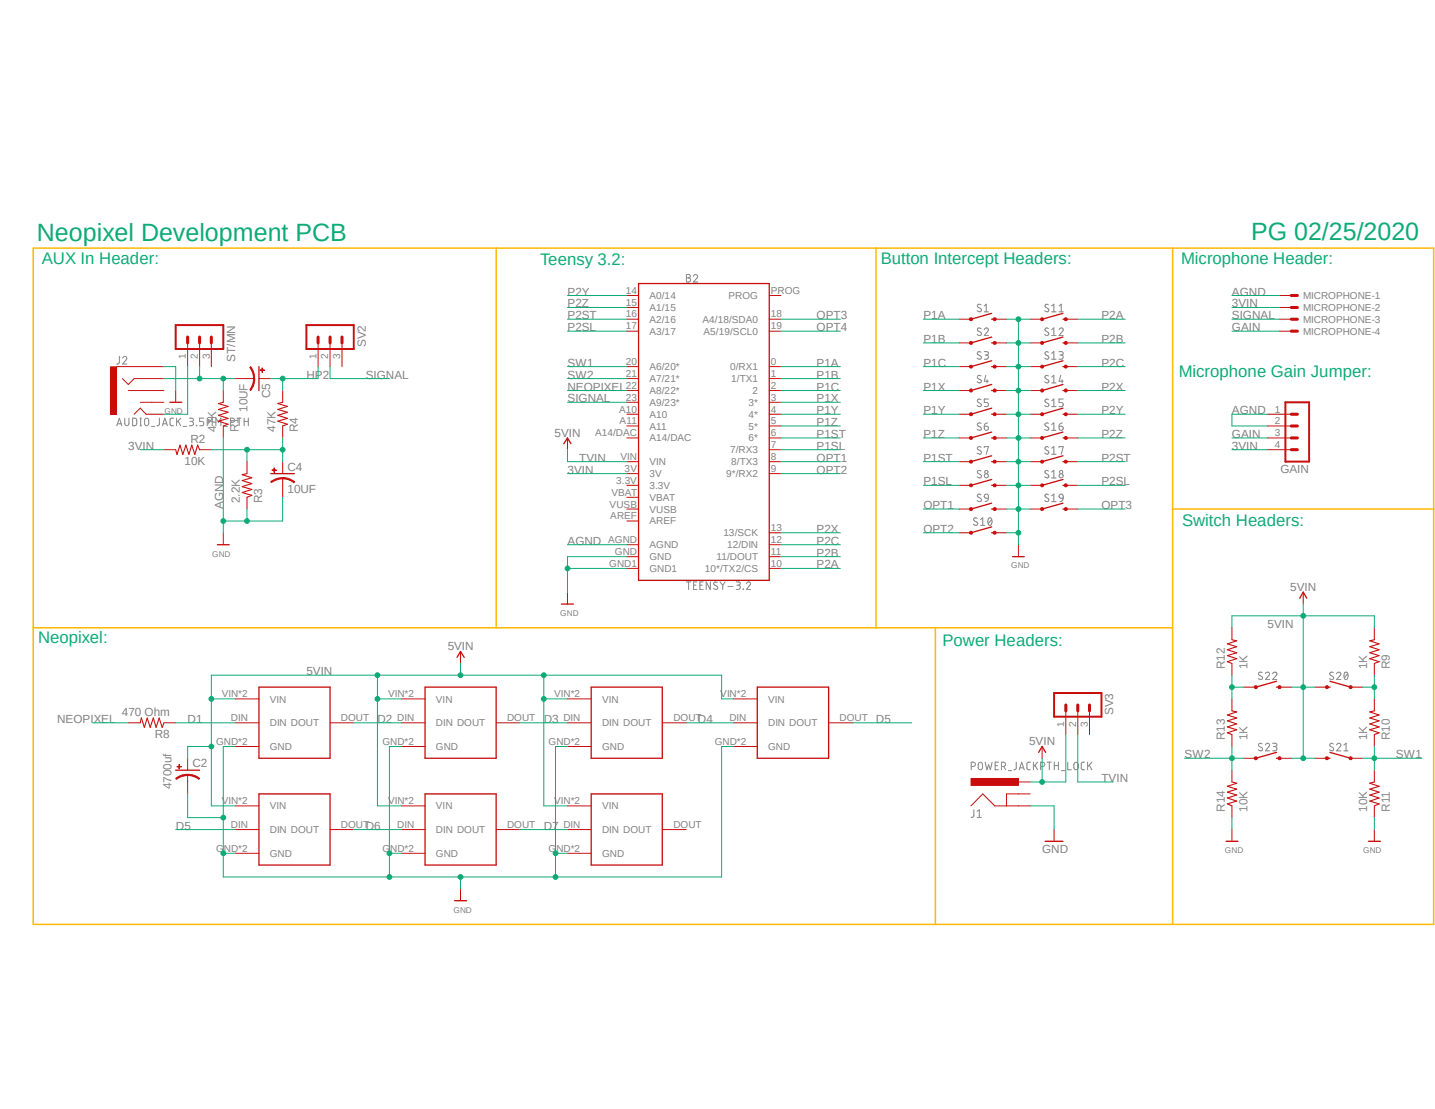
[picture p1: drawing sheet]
<svg xmlns="http://www.w3.org/2000/svg" width="279mm" height="216mm" viewBox="0 0 279 216" stroke-linecap="round" stroke-linejoin="round" font-family="sans-serif">
<path d="M6 41.7l273.3 138.5M279.3 41.7l-273.3 138.5" fill="none" stroke="#fff" stroke-width=".19"/>
<g fill="none" stroke="#808080" stroke-width=".19">
<path d="M133.6 53.4h.5a.34 .34 0 0 1 .3 .4 .34 .34 0 0 1-.3 .3 .4 .4 0 0 1 .4 .4 .4 .4 0 0 1-.4 .4h-.5zM133.6 54.1h.5M135 53.8a.41 .41 0 0 1 .6-.3 .41 .41 0 0 1 .1 .6l-.7 .8h.8M191 59.4a.42 .42 0 0 0-.4-.2 .42 .42 0 0 0-.3 .4l.6 .5a.34 .34 0 0 1 .2 .4 .34 .34 0 0 1-.3 .2l-.6-.2M191.6 59.6l.4-.4v1.5M204.1 59.4a.35 .35 0 0 0-.5-.1 .35 .35 0 0 0 0 .5l.4 .3a.34 .34 0 0 1 .2 .3 .34 .34 0 0 1-.3 .3l-.5-.2M204.8 59.6l.4-.4v1.5M206.2 59.6l.4-.4v1.5M23.2 69.4v1.1a.38 .38 0 0 1-.5 .4M23.9 69.7a.41 .41 0 0 1 .5-.3 .41 .41 0 0 1 .2 .6l-.7 .9h.8M191 64a.42 .42 0 0 0-.4-.2 .42 .42 0 0 0-.3 .4v.1l.6 .4a.34 .34 0 0 1 .2 .4 .34 .34 0 0 1-.3 .2l-.6-.2M191 68.6a.42 .42 0 0 0-.4-.1 .42 .42 0 0 0-.3 .3l.2 .3 .4 .2a.34 .34 0 0 1 .2 .4 .34 .34 0 0 1-.3 .2l-.6-.2"/>
<path d="M191 73.2a.42 .42 0 0 0-.4-.1 .42 .42 0 0 0-.3 .3l.2 .3 .4 .3a.31 .31 0 0 1 .2 .3 .31 .31 0 0 1-.3 .2l-.6-.2M191 77.8a.42 .42 0 0 0-.4-.1 .42 .42 0 0 0-.3 .3l.2 .3 .4 .3a.31 .31 0 0 1 .2 .3 .31 .31 0 0 1-.3 .3l-.6-.2M191.6 64.2a.39 .39 0 0 1 .5-.4 .39 .39 0 0 1 .3 .5l-.8 1h.8M191.6 68.5h.5a.34 .34 0 0 1 .3 .3 .34 .34 0 0 1-.3 .3h-.3M191.6 60.7h.8M191.9 73.1l-.3 1.1h.8M192 69.1a.4 .4 0 0 1 .4 .4 .4 .4 0 0 1-.4 .4h-.4M192.2 73.9v.6M192.4 77.7h-.8v.7h.5a.41 .41 0 0 1 .4 .4 .41 .41 0 0 1-.4 .4h-.5M204.1 64a.35 .35 0 0 0-.5-.1 .35 .35 0 0 0 0 .5l.4 .3a.34 .34 0 0 1 .2 .3 .34 .34 0 0 1-.3 .3l-.5-.2M204.1 68.6a.36 .36 0 0 0-.5-.1 .36 .36 0 0 0 0 .6l.4 .2a.34 .34 0 0 1 .2 .4 .34 .34 0 0 1-.3 .2l-.5-.2M204.1 73.2a.36 .36 0 0 0-.5-.1 .36 .36 0 0 0 0 .6l.4 .3a.31 .31 0 0 1 .2 .3 .31 .31 0 0 1-.3 .2l-.5-.2"/>
<path d="M204.1 77.8a.36 .36 0 0 0-.5 0 .36 .36 0 0 0 0 .5l.4 .3a.31 .31 0 0 1 .2 .3 .31 .31 0 0 1-.3 .3l-.5-.2M204.8 60.7h.8M204.8 65.3h.8M204.8 69.9h.8M204.8 79.2h.8M204.8 64.2l.4-.4v1.5M204.8 68.8l.4-.3v1.4M204.8 73.4l.4-.3v1.4M204.8 78l.4-.3v1.5M204.8 74.5h.8M206.2 64.2a.41 .41 0 0 1 .5-.4 .41 .41 0 0 1 .3 .5l-.8 1h.8M206.2 68.5h.5a.34 .34 0 0 1 .3 .3 .34 .34 0 0 1-.3 .3h-.3"/>
<path d="M206.2 60.7h.8M206.5 73.1l-.3 1.1h.8M206.6 69.1a.4 .4 0 0 1 .4 .4 .4 .4 0 0 1-.4 .4h-.4M206.8 73.9v.6M207 77.7h-.8v.7h.6l.2 .3-.2 .4-.6 .1M22.7 82.9l.5-1.5 .5 1.5M22.9 82.5h.7M24.3 81.4v1.1a.4 .4 0 0 0 .4 .4 .4 .4 0 0 0 .4-.4v-1.1M25.8 81.4h.6l.2 .2v1.1l-.4 .2h-.4zM27.3 81.4h.3M27.3 82.9h.3M27.4 81.4v1.5"/>
<path d="M28.3 81.4a.42 .42 0 0 1 .7 .4v.7a.4 .4 0 0 1-.4 .4 .4 .4 0 0 1-.4-.4v-.7zM29.5 83h.6M31 81.4v1.3l-.4 .2M31.6 82.9l.5-1.5 .5 1.5M31.7 82.5h.8M33.8 81.4h-.5l-.2 .3v1l.7 .2M34.4 81.4v1.5M34.7 82l.5 .9M35.2 81.4l-.8 .9M35.6 83h.7M36.9 81.4h.4a.32 .32 0 0 1 .4 .3 .32 .32 0 0 1-.4 .3h-.3M37.3 82a.42 .42 0 0 1 .4 .5 .42 .42 0 0 1-.4 .4h-.4"/>
<path d="M38.2 82.8l.1 .1zM39.7 81.4h-.8v.6h.4a.43 .43 0 0 1 .4 .5 .43 .43 0 0 1-.4 .4h-.4M40.3 82.9v-1.5l.5 .8 .5-.8v1.5M42 82.9v-1.5l.5 .8 .5-.8v1.5M43.6 83h.7M44.9 82.2h.4a.4 .4 0 0 0 .4-.4 .4 .4 0 0 0-.4-.4h-.4v1.5M46.1 81.4h.8M46.6 81.4v1.5M47.5 82h.8M47.5 81.4v1.5M48.3 81.4v1.5M191 82.4h-.5a.31 .31 0 0 0-.2 .3 .31 .31 0 0 0 .2 .2l.4 .3a.31 .31 0 0 1 .2 .4 .31 .31 0 0 1-.3 .2l-.6-.2"/>
<path d="M191 87.1a.38 .38 0 0 0-.5-.1 .38 .38 0 0 0-.2 .4l.6 .4a.34 .34 0 0 1 .2 .4 .34 .34 0 0 1-.3 .2l-.6-.2M191 91.7a.42 .42 0 0 0-.4-.1 .42 .42 0 0 0-.3 .3l.6 .5a.34 .34 0 0 1 .2 .4 .34 .34 0 0 1-.3 .2l-.6-.2M191 96.3a.42 .42 0 0 0-.4-.1 .42 .42 0 0 0-.3 .3v.2l.6 .3a.34 .34 0 0 1 .2 .4 .34 .34 0 0 1-.3 .3l-.6-.2M191.6 83h.5a.41 .41 0 0 1 .4 .4 .41 .41 0 0 1-.5 .4 .41 .41 0 0 1-.4-.4zM191.6 87.1v-.1h.8l-.4 1.4M191.7 96.4a.41 .41 0 0 1 .5-.2 .41 .41 0 0 1 .2 .4v.4h-.5l-.2-.2zM192.3 82.3a.59 .59 0 0 0-.7 .7M192.4 97a.65 .65 0 0 1-.6 .7M204.1 82.4h-.5a.31 .31 0 0 0-.1 .3 .31 .31 0 0 0 .1 .2l.4 .3a.31 .31 0 0 1 .2 .3 .31 .31 0 0 1-.3 .3l-.5-.2M204.1 87.1a.36 .36 0 0 0-.4-.1 .36 .36 0 0 0-.2 .4l.5 .4a.34 .34 0 0 1 .2 .4 .34 .34 0 0 1-.3 .2l-.5-.2M204.1 91.7a.35 .35 0 0 0-.5-.1 .35 .35 0 0 0 0 .6l.4 .2a.34 .34 0 0 1 .2 .4 .34 .34 0 0 1-.3 .2l-.5-.2M204.1 96.3a.35 .35 0 0 0-.5-.1 .35 .35 0 0 0 0 .6l.4 .2a.34 .34 0 0 1 .2 .4 .34 .34 0 0 1-.3 .3l-.5-.2"/>
<path d="M204.8 82.6l.4-.3v1.5M204.8 87.2l.4-.2v1.4M204.8 91.9l.4-.3v1.4M204.8 96.5l.4-.3v1.5M204.8 83.8h.8M204.8 88.4h.8M204.8 93h.8M204.8 97.7h.8M206.2 83h.5a.42 .42 0 0 1 .3 .4 .42 .42 0 0 1-.4 .4 .42 .42 0 0 1-.4-.4zM206.2 87.1v-.1h.8l-.4 1.4M206.4 96.2a.39 .39 0 0 1 .4 0 .39 .39 0 0 1 .2 .4v.4l-.6-.1-.2-.3zM206.8 82.3a.65 .65 0 0 0-.6 .7"/>
<path d="M207 97a.65 .65 0 0 1-.6 .7M133.6 113.3h.9M134.1 113.3v1.5M135 113.9h.5M135.7 113.3h-.7v1.5h.7M136.3 113.9h.4M136.9 113.3h-.6v1.5h.6M138.3 113.3v1.5l-.8-1.5v1.5M139.7 113.4a.42 .42 0 0 0-.5-.1 .42 .42 0 0 0-.3 .3l.7 .5a.34 .34 0 0 1 .1 .4 .34 .34 0 0 1-.3 .3l-.5-.2M140.2 113.3l.5 .7M140.7 114v.8M141.2 113.3l-.5 .7"/>
<path d="M141.7 114.2h1M143.3 113.3h.5a.32 .32 0 0 1 .3 .3 .32 .32 0 0 1-.3 .3h-.3M143.7 113.9a.42 .42 0 0 1 .4 .4 .42 .42 0 0 1-.4 .5h-.4M144.7 114.7l.1 .1zM145.3 113.6a.39 .39 0 0 1 .5-.3 .39 .39 0 0 1 .3 .5l-.8 1h.8M190.3 100.9a.42 .42 0 0 0-.4-.1 .42 .42 0 0 0-.3 .3l.1 .3 .5 .2a.34 .34 0 0 1 .2 .4 .34 .34 0 0 1-.4 .3l-.5-.2M190.9 101.1l.4-.3v1.5M190.9 102.3h.8M192.6 100.8h.1a.86 .86 0 0 1 0 1.5 .93 .93 0 0 1-.1-1.5zM193.1 101.1l-.7 .8M245.7 130.9h-.5a.31 .31 0 0 0-.2 .3 .31 .31 0 0 0 .2 .2l.5 .3a.31 .31 0 0 1 .1 .4 .31 .31 0 0 1-.3 .2l-.5-.2M246.4 131.1l.1-.1a.42 .42 0 0 1 .5-.1 .42 .42 0 0 1 .2 .5l-.8 .9h.8"/>
<path d="M247.8 131.1a.41 .41 0 0 1 .6-.3 .41 .41 0 0 1 .1 .7l-.7 .8h.8M259.6 130.9h-.5a.31 .31 0 0 0-.2 .3 .31 .31 0 0 0 .2 .2l.4 .3a.31 .31 0 0 1 .2 .3 .31 .31 0 0 1-.3 .3l-.5-.2M260.2 131.1a.41 .41 0 0 1 .6-.2 .41 .41 0 0 1 .1 .6l-.7 .8h.9M261.9 130.9h.2a.87 .87 0 0 1 0 1.4 .93 .93 0 0 1-.2-1.4zM262.4 131.1l-.7 .9M189.1 149.2h.4a.42 .42 0 0 0 .4-.4 .42 .42 0 0 0-.4-.4h-.4v1.5M189.6 157.6v1.4l-.5 .1M190.2 159.1h.9M190.2 157.9l.5-.3v1.5M190.5 148.6l.2-.1a.42 .42 0 0 1 .6 .3v.7a.43 .43 0 0 1-.4 .4 .43 .43 0 0 1-.4-.4zM191.8 148.4l.4 1.5 .3-1 .3 1 .4-1.5M193.8 149.1h.4"/>
<path d="M194.4 148.4h-.6v1.5h.6M195 149.2h.4a.42 .42 0 0 0 .4-.4 .42 .42 0 0 0-.4-.4h-.4v1.5M195.5 149.2l.3 .7M196.3 150h.7M197.9 148.4l-.1 1.3-.4 .2M198.5 149.9l.4-1.5 .5 1.5M198.6 149.5h.7M200.6 148.4h-.5l-.2 .3 .1 1 .6 .2M201.2 148.4v1.5M201.5 149l.5 .9M202 148.4l-.8 .9M202.6 149.2h.4a.42 .42 0 0 0 .5-.4 .42 .42 0 0 0-.5-.4h-.4v1.5"/>
<path d="M203.9 148.4h.8M204.3 148.4v1.5M205.3 149.1h.8M205.3 148.4v1.5M206.1 148.4v1.5M206.7 150h.6M207.9 148.4v1.5h.7M209.2 148.6l.1-.1a.42 .42 0 0 1 .6 .3v.7a.43 .43 0 0 1-.4 .4 .43 .43 0 0 1-.4-.4zM211.2 148.4h-.5l-.2 .3 .1 1 .6 .2M211.8 148.4v1.5M212.1 149l.5 .9M212.6 148.4l-.8 .9"/>
<path d="M245.7 144.8a.42 .42 0 0 0-.4-.1 .42 .42 0 0 0-.3 .3l.2 .3 .5 .2a.34 .34 0 0 1 .1 .4 .34 .34 0 0 1-.3 .3l-.5-.2M246.4 145a.41 .41 0 0 1 .5-.3 .41 .41 0 0 1 .3 .5l-.8 1h.8M247.8 144.7h.5a.32 .32 0 0 1 .3 .3 .32 .32 0 0 1-.3 .3h-.4M248.2 145.3a.42 .42 0 0 1 .4 .5 .42 .42 0 0 1-.4 .4h-.4M259.6 144.8a.36 .36 0 0 0-.6 0 .36 .36 0 0 0 .1 .5l.4 .2a.34 .34 0 0 1 .2 .4 .34 .34 0 0 1-.3 .3l-.5-.2M260.2 145a.41 .41 0 0 1 .6-.3 .41 .41 0 0 1 .1 .6l-.7 .9h.9M261.7 146.2h.8M261.7 145l.4-.3v1.5"/>
<circle cx="192" cy="91.9" r=".33"/>
<circle cx="192.1" cy="92.6" r=".39"/>
<circle cx="206.6" cy="91.9" r=".31"/>
<circle cx="206.6" cy="92.6" r=".39"/>
</g>
<path d="M193.1 62.1h.6M193.1 61l-4 1.1" fill="none" stroke="#c90d0c" stroke-width=".25"/>
<circle cx="189" cy="62.2" r=".31" fill="#c90d0c"/>
<circle cx="189" cy="62.2" r=".31" fill="none" stroke="#c90d0c" stroke-width=".19"/>
<circle cx="193.7" cy="62.1" r=".3" fill="#c90d0c"/>
<g fill="none" stroke="#c90d0c" stroke-width=".19">
<path d="M186.7 62.1h2.4M193.7 62.1h2.3"/>
<circle cx="193.7" cy="62.1" r=".3"/>
</g>
<path d="M193.1 66.8h.6M193.1 65.6l-4 1.2" fill="none" stroke="#c90d0c" stroke-width=".25"/>
<circle cx="189" cy="66.8" r=".31" fill="#c90d0c"/>
<circle cx="189" cy="66.8" r=".31" fill="none" stroke="#c90d0c" stroke-width=".19"/>
<circle cx="193.7" cy="66.8" r=".3" fill="#c90d0c"/>
<g fill="none" stroke="#c90d0c" stroke-width=".19">
<path d="M186.7 66.8h2.4M193.7 66.8h2.3"/>
<circle cx="193.7" cy="66.8" r=".3"/>
</g>
<path d="M193.1 71.4h.6M193.1 70.2l-4 1.2" fill="none" stroke="#c90d0c" stroke-width=".25"/>
<circle cx="189" cy="71.4" r=".31" fill="#c90d0c"/>
<circle cx="189" cy="71.4" r=".31" fill="none" stroke="#c90d0c" stroke-width=".19"/>
<circle cx="193.7" cy="71.4" r=".3" fill="#c90d0c"/>
<g fill="none" stroke="#c90d0c" stroke-width=".19">
<path d="M186.7 71.4h2.4M193.7 71.4h2.3"/>
<circle cx="193.7" cy="71.4" r=".3"/>
</g>
<path d="M193.1 76h.6M193.1 74.8l-4 1.2" fill="none" stroke="#c90d0c" stroke-width=".25"/>
<circle cx="189" cy="76" r=".32" fill="#c90d0c"/>
<circle cx="189" cy="76" r=".32" fill="none" stroke="#c90d0c" stroke-width=".19"/>
<circle cx="193.7" cy="76" r=".31" fill="#c90d0c"/>
<g fill="none" stroke="#c90d0c" stroke-width=".19">
<path d="M186.7 76h2.4M193.7 76h2.3"/>
<circle cx="193.7" cy="76" r=".31"/>
</g>
<path d="M193.1 79.5l-4 1.1M193.1 80.6h.6" fill="none" stroke="#c90d0c" stroke-width=".25"/>
<circle cx="189" cy="80.7" r=".31" fill="#c90d0c"/>
<circle cx="189" cy="80.7" r=".31" fill="none" stroke="#c90d0c" stroke-width=".19"/>
<circle cx="193.7" cy="80.6" r=".3" fill="#c90d0c"/>
<g fill="none" stroke="#c90d0c" stroke-width=".19">
<path d="M186.7 80.6h2.4M193.7 80.6h2.3"/>
<circle cx="193.7" cy="80.6" r=".3"/>
</g>
<path d="M193.1 85.3h.6M193.1 84.1l-4 1.2" fill="none" stroke="#c90d0c" stroke-width=".25"/>
<circle cx="189" cy="85.3" r=".31" fill="#c90d0c"/>
<circle cx="189" cy="85.3" r=".31" fill="none" stroke="#c90d0c" stroke-width=".19"/>
<circle cx="193.7" cy="85.3" r=".3" fill="#c90d0c"/>
<g fill="none" stroke="#c90d0c" stroke-width=".19">
<path d="M186.7 85.3h2.4M193.7 85.3h2.3"/>
<circle cx="193.7" cy="85.3" r=".3"/>
</g>
<path d="M193.1 89.9h.6M193.1 88.7l-4 1.2" fill="none" stroke="#c90d0c" stroke-width=".25"/>
<circle cx="189" cy="89.9" r=".31" fill="#c90d0c"/>
<circle cx="189" cy="89.9" r=".31" fill="none" stroke="#c90d0c" stroke-width=".19"/>
<circle cx="193.7" cy="89.9" r=".3" fill="#c90d0c"/>
<g fill="none" stroke="#c90d0c" stroke-width=".19">
<path d="M186.7 89.9h2.4M193.7 89.9h2.3"/>
<circle cx="193.7" cy="89.9" r=".3"/>
</g>
<path d="M193.1 94.5h.6M193.1 93.3l-4 1.2" fill="none" stroke="#c90d0c" stroke-width=".25"/>
<circle cx="189" cy="94.5" r=".31" fill="#c90d0c"/>
<circle cx="189" cy="94.5" r=".31" fill="none" stroke="#c90d0c" stroke-width=".19"/>
<circle cx="193.7" cy="94.5" r=".3" fill="#c90d0c"/>
<g fill="none" stroke="#c90d0c" stroke-width=".19">
<path d="M186.7 94.5h2.4M193.7 94.5h2.3"/>
<circle cx="193.7" cy="94.5" r=".3"/>
</g>
<path d="M193.1 99.1h.6M193.1 98l-4 1.1" fill="none" stroke="#c90d0c" stroke-width=".25"/>
<circle cx="189" cy="99.1" r=".31" fill="#c90d0c"/>
<circle cx="189" cy="99.1" r=".31" fill="none" stroke="#c90d0c" stroke-width=".19"/>
<circle cx="193.7" cy="99.1" r=".3" fill="#c90d0c"/>
<g fill="none" stroke="#c90d0c" stroke-width=".19">
<path d="M186.7 99.1h2.4M193.7 99.1h2.3"/>
<circle cx="193.7" cy="99.1" r=".3"/>
</g>
<path d="M193.1 103.7h.6M193.1 102.6l-4 1.1" fill="none" stroke="#c90d0c" stroke-width=".25"/>
<circle cx="189" cy="103.7" r=".31" fill="#c90d0c"/>
<circle cx="189" cy="103.7" r=".31" fill="none" stroke="#c90d0c" stroke-width=".19"/>
<circle cx="193.7" cy="103.7" r=".3" fill="#c90d0c"/>
<g fill="none" stroke="#c90d0c" stroke-width=".19">
<path d="M186.7 103.7h2.4M193.7 103.7h2.3"/>
<circle cx="193.7" cy="103.7" r=".3"/>
</g>
<path d="M207 62.1h.5M207 61l-4.1 1.1" fill="none" stroke="#c90d0c" stroke-width=".25"/>
<circle cx="202.9" cy="62.1" r=".3" fill="#c90d0c"/>
<circle cx="202.9" cy="62.1" r=".3" fill="none" stroke="#c90d0c" stroke-width=".19"/>
<circle cx="207.5" cy="62.1" r=".3" fill="#c90d0c"/>
<g fill="none" stroke="#c90d0c" stroke-width=".19">
<path d="M200.6 62.1h2.3M207.5 62.1h2.3"/>
<circle cx="207.5" cy="62.1" r=".3"/>
</g>
<path d="M207 66.8h.5M207 65.6l-4.1 1.2" fill="none" stroke="#c90d0c" stroke-width=".25"/>
<circle cx="202.9" cy="66.8" r=".3" fill="#c90d0c"/>
<circle cx="202.9" cy="66.8" r=".3" fill="none" stroke="#c90d0c" stroke-width=".19"/>
<circle cx="207.5" cy="66.8" r=".3" fill="#c90d0c"/>
<g fill="none" stroke="#c90d0c" stroke-width=".19">
<path d="M200.6 66.8h2.3M207.5 66.8h2.3"/>
<circle cx="207.5" cy="66.8" r=".3"/>
</g>
<path d="M207 71.4h.5M207 70.2l-4.1 1.2" fill="none" stroke="#c90d0c" stroke-width=".25"/>
<circle cx="202.9" cy="71.4" r=".3" fill="#c90d0c"/>
<circle cx="202.9" cy="71.4" r=".3" fill="none" stroke="#c90d0c" stroke-width=".19"/>
<circle cx="207.5" cy="71.4" r=".3" fill="#c90d0c"/>
<g fill="none" stroke="#c90d0c" stroke-width=".19">
<path d="M200.6 71.4h2.3M207.5 71.4h2.3"/>
<circle cx="207.5" cy="71.4" r=".3"/>
</g>
<path d="M207 76h.5M207 74.8l-4.1 1.2" fill="none" stroke="#c90d0c" stroke-width=".25"/>
<circle cx="202.9" cy="76" r=".31" fill="#c90d0c"/>
<circle cx="202.9" cy="76" r=".31" fill="none" stroke="#c90d0c" stroke-width=".19"/>
<circle cx="207.5" cy="76" r=".31" fill="#c90d0c"/>
<g fill="none" stroke="#c90d0c" stroke-width=".19">
<path d="M200.6 76h2.3M207.5 76h2.3"/>
<circle cx="207.5" cy="76" r=".31"/>
</g>
<path d="M207 79.5l-4.1 1.1M207 80.6h.5" fill="none" stroke="#c90d0c" stroke-width=".25"/>
<circle cx="202.9" cy="80.6" r=".3" fill="#c90d0c"/>
<circle cx="202.9" cy="80.6" r=".3" fill="none" stroke="#c90d0c" stroke-width=".19"/>
<circle cx="207.5" cy="80.6" r=".3" fill="#c90d0c"/>
<g fill="none" stroke="#c90d0c" stroke-width=".19">
<path d="M200.6 80.6h2.3M207.5 80.6h2.3"/>
<circle cx="207.5" cy="80.6" r=".3"/>
</g>
<path d="M207 85.3h.5M207 84.1l-4.1 1.2" fill="none" stroke="#c90d0c" stroke-width=".25"/>
<circle cx="202.9" cy="85.3" r=".3" fill="#c90d0c"/>
<circle cx="202.9" cy="85.3" r=".3" fill="none" stroke="#c90d0c" stroke-width=".19"/>
<circle cx="207.5" cy="85.3" r=".3" fill="#c90d0c"/>
<g fill="none" stroke="#c90d0c" stroke-width=".19">
<path d="M200.6 85.3h2.3M207.5 85.3h2.3"/>
<circle cx="207.5" cy="85.3" r=".3"/>
</g>
<path d="M207 89.9h.5M207 88.7l-4.1 1.2" fill="none" stroke="#c90d0c" stroke-width=".25"/>
<circle cx="202.9" cy="89.9" r=".3" fill="#c90d0c"/>
<circle cx="202.9" cy="89.9" r=".3" fill="none" stroke="#c90d0c" stroke-width=".19"/>
<circle cx="207.5" cy="89.9" r=".3" fill="#c90d0c"/>
<g fill="none" stroke="#c90d0c" stroke-width=".19">
<path d="M200.6 89.9h2.3M207.5 89.9h2.3"/>
<circle cx="207.5" cy="89.9" r=".3"/>
</g>
<path d="M207 94.5h.5M207 93.3l-4.1 1.2" fill="none" stroke="#c90d0c" stroke-width=".25"/>
<circle cx="202.9" cy="94.5" r=".3" fill="#c90d0c"/>
<circle cx="202.9" cy="94.5" r=".3" fill="none" stroke="#c90d0c" stroke-width=".19"/>
<circle cx="207.5" cy="94.5" r=".3" fill="#c90d0c"/>
<g fill="none" stroke="#c90d0c" stroke-width=".19">
<path d="M200.6 94.5h2.3M207.5 94.5h2.3"/>
<circle cx="207.5" cy="94.5" r=".3"/>
</g>
<path d="M207 99.1h.5M207 98l-4.1 1.1" fill="none" stroke="#c90d0c" stroke-width=".25"/>
<circle cx="202.9" cy="99.1" r=".3" fill="#c90d0c"/>
<circle cx="202.9" cy="99.1" r=".3" fill="none" stroke="#c90d0c" stroke-width=".19"/>
<circle cx="207.5" cy="99.1" r=".3" fill="#c90d0c"/>
<g fill="none" stroke="#c90d0c" stroke-width=".19">
<path d="M200.6 99.1h2.3M207.5 99.1h2.3"/>
<circle cx="207.5" cy="99.1" r=".3"/>
</g>
<path d="M258.4 133.8h.6M259 132.6l4 1.2" fill="none" stroke="#c90d0c" stroke-width=".25"/>
<circle cx="263" cy="133.8" r=".3" fill="#c90d0c"/>
<circle cx="263" cy="133.8" r=".3" fill="none" stroke="#c90d0c" stroke-width=".19"/>
<circle cx="258.4" cy="133.8" r=".3" fill="#c90d0c"/>
<g fill="none" stroke="#c90d0c" stroke-width=".19">
<path d="M256 133.8h2.4M263 133.8h2.3"/>
<circle cx="258.4" cy="133.8" r=".3"/>
</g>
<path d="M258.4 147.6h.6M259 146.5l4 1.1" fill="none" stroke="#c90d0c" stroke-width=".25"/>
<circle cx="263" cy="147.6" r=".3" fill="#c90d0c"/>
<circle cx="263" cy="147.6" r=".3" fill="none" stroke="#c90d0c" stroke-width=".19"/>
<circle cx="258.4" cy="147.6" r=".3" fill="#c90d0c"/>
<g fill="none" stroke="#c90d0c" stroke-width=".19">
<path d="M256 147.6h2.4M263 147.6h2.3"/>
<circle cx="258.4" cy="147.6" r=".3"/>
</g>
<path d="M248.5 133.8h.6M248.5 132.6l-4 1.2" fill="none" stroke="#c90d0c" stroke-width=".25"/>
<circle cx="244.5" cy="133.8" r=".31" fill="#c90d0c"/>
<circle cx="244.5" cy="133.8" r=".31" fill="none" stroke="#c90d0c" stroke-width=".19"/>
<circle cx="249.1" cy="133.8" r=".3" fill="#c90d0c"/>
<g fill="none" stroke="#c90d0c" stroke-width=".19">
<path d="M242.2 133.8h2.3M249.1 133.8h2.3"/>
<circle cx="249.1" cy="133.8" r=".3"/>
</g>
<path d="M248.5 147.6h.6M248.5 146.5l-4 1.1" fill="none" stroke="#c90d0c" stroke-width=".25"/>
<circle cx="244.5" cy="147.6" r=".31" fill="#c90d0c"/>
<circle cx="244.5" cy="147.6" r=".31" fill="none" stroke="#c90d0c" stroke-width=".19"/>
<circle cx="249.1" cy="147.6" r=".3" fill="#c90d0c"/>
<g fill="none" stroke="#c90d0c" stroke-width=".19">
<path d="M122 57.5h2.3M122 59.9h2.3M149.8 57.5h2.3M122 62.1h2.3M122 64.5h2.3M122 71.4h2.3M122 73.7h2.3M122 76h2.3M122 78.3h2.3M149.8 62.1h2.3M149.8 64.5h2.3M149.8 71.4h2.3"/>
<path d="M149.8 73.7h2.3M149.8 76h2.3M149.8 78.3h2.3M122 96.8h2.3M122 94.5h2.3M122 92.2h2.3M122 89.9h2.3M122 80.6h2.3M122 82.9h2.3M122 85.3h2.3M122 99.1h2.3M149.8 92.2h2.3"/>
<path d="M149.8 89.9h2.3M149.8 80.6h2.3M149.8 82.9h2.3M149.8 85.3h2.3M149.8 87.5h2.3M122 110.7h2.3M122 108.4h2.3M122 106h2.3M122 101.4h2.3M149.8 110.7h2.3M149.8 108.4h2.3M149.8 106h2.3"/>
<path d="M149.8 103.7h2.3M36.5 150.9v1.3M242.2 147.6h2.3M249.1 147.6h2.3"/>
<circle cx="249.1" cy="147.6" r=".3"/>
</g>
<path d="M124.3 55.2h25.5v57.8h-25.5zM34.2 149.9h4.7" fill="none" stroke="#c90d0c" stroke-width=".25"/>
<path d="M36.5 150.7a3.3 3.3 0 0 1 2.4 .9l-.2 .1a4 4 0 0 0-2.2-.7z" fill-rule="evenodd" fill="#c90d0c"/>
<path d="M36.5 150.7a3.3 3.3 0 0 1 2.4 .9l-.2 .1a4 4 0 0 0-2.2-.7z" fill="none" stroke="#c90d0c" stroke-width=".19"/>
<path d="M34.2 151.5a3.8 3.8 0 0 1 2.3-.8v.3a3.7 3.7 0 0 0-2.1 .7z" fill-rule="evenodd" fill="#c90d0c"/>
<path d="M34.2 151.5a3.8 3.8 0 0 1 2.3-.8v.3a3.7 3.7 0 0 0-2.1 .7z" fill="none" stroke="#c90d0c" stroke-width=".19"/>
<path d="M34.5 149.2l.8 .1z" fill-rule="evenodd" fill="#c90d0c"/>
<path d="M34.5 149.2l.8 .1z" fill="none" stroke="#c90d0c" stroke-width=".19"/>
<path d="M34.8 148.8l.1 .9z" fill-rule="evenodd" fill="#c90d0c"/>
<g fill="none" stroke="#c90d0c" stroke-width=".19">
<path d="M249.1 57.5h2.3M249.1 59.9h2.3M249.1 62.1h2.3M249.1 64.5h2.3M110.5 85.3v2.2M246.8 80.6h4.6M246.8 82.9h4.6M246.8 85.3h4.6M246.8 87.5h4.6M110.5 115.3v2.3M198.3 106v2.4M253.7 115.3v2.3"/>
<path d="M239.9 122.2v2.3M239.9 129.2v2.2M239.9 136.1v2.3M267.6 122.2v2.3M267.6 129.2v2.2M267.6 136.1v2.3M25 140.7h2.3M31.9 140.7h2.3M34.8 148.8l.1 .9zM36.5 147.6v2.3M36.5 152.2v2.4M189.1 156.9l2.2-2.3 2.4 2.3h4.6"/>
<path d="M198.3 154.6h-2.3v2.3M202.9 145.3v2.3M239.9 143v2.3M239.9 149.9v2.3M239.9 156.9v2.3M267.6 143v2.3M267.6 149.9v2.3M267.6 156.9v2.3M205.2 161.5v2.3M239.9 161.5v2.3M267.6 161.5v2.3"/>
</g>
<path d="M239.9 124.5l.9 .3-1.8 .5 1.8 .6-1.8 .6 1.8 .6-1.8 .5 1.8 .6-1.8 .6 .9 .4M239.9 138.4l.9 .2-1.8 .6 1.8 .6-1.8 .5 1.8 .6-1.8 .6 1.8 .6-1.8 .6 .9 .3M267.6 124.5l-.9 .3 1.8 .5-1.8 .6 1.8 .6-1.8 .6 1.8 .5-1.8 .6 1.8 .6-.9 .4M267.6 138.4l-.9 .2 1.8 .6-1.8 .6 1.8 .5-1.8 .6 1.8 .6-1.8 .6 1.8 .6-.9 .3M27.3 140.7l.2-.9 .6 1.8 .6-1.8 .6 1.8 .5-1.8 .6 1.8 .6-1.8 .6 1.8 .3-.9M239.9 152.2l.9 .3-1.8 .6 1.8 .5-1.8 .6 1.8 .6-1.8 .6 1.8 .6-1.8 .5 .9 .4M267.6 152.2l-.9 .3 1.8 .6-1.8 .5 1.8 .6-1.8 .6 1.8 .6-1.8 .6 1.8 .5-.9 .4" fill="none" stroke="#c90d0c" stroke-width=".21"/>
<path d="M109.8 86.4l.7-1.1 .7 1.1M109.3 117.6h2.3M197.1 108.4h2.3M253.1 116.5l.6-1.2 .7 1.2M202.2 146.5l.7-1.2 .7 1.2M203.5 163.8h3.5M238.7 163.8h2.3M266.4 163.8h2.4" fill="none" stroke="#c90d0c" stroke-width=".25"/>
<path d="M251.4 57.5h1.2M251.4 59.9h1.2M251.4 62.1h1.2M251.4 64.5h1.2M251.4 85.3h1.2M251.4 82.9h1.2M251.4 80.6h1.2M251.4 87.5h1.2" fill="none" stroke="#c90d0c" stroke-width=".59"/>
<path d="M250.3 78.3h4.6v11.6h-4.6z" fill="none" stroke="#c90d0c" stroke-width=".38"/>
<path d="M189.1 151.6h9.2v1.3h-9.2z" fill-rule="evenodd" fill="#c90d0c"/>
<g fill="none" stroke="#c90d0c" stroke-width=".19">
<path d="M43.5 76v2.3M55 76v2.3M31.9 87.5h2.3M38.9 87.5h2.2M43.5 82.9v2.4M48.1 89.9v2.3M48.1 96.8v2.3M55 82.9v2.4M55 93.1v1.4M45.8 136.1h4.6M78.1 136.1h4.7M89.7 126.8v2.4"/>
<path d="M110.5 136.1h4.6M142.8 136.1h4.6M45.8 156.9h4.6M45.8 140.7h4.6M45.8 145.3h4.6M64.3 140.7h4.6M78.1 156.9h4.7M78.1 140.7h4.7M78.1 145.3h4.7M96.6 140.7h4.6M110.5 156.9h4.6M110.5 140.7h4.6"/>
<path d="M110.5 145.3h4.6M128.9 140.7h4.7M142.8 140.7h4.6M142.8 145.3h4.6M161.3 140.7h4.6M189.1 151.6h9.2v1.3h-9.2zM198.3 154.6h2.3M198.3 156.9h2.3M198.3 152.2h2.3M45.8 161.5h4.6M45.8 166.1h4.6M64.3 161.5h4.6"/>
<path d="M78.1 161.5h4.7M78.1 166.1h4.7M89.7 173.1v2.2M96.6 161.5h4.6M110.5 161.5h4.6M110.5 166.1h4.6M128.9 161.5h4.7"/>
</g>
<path d="M52.7 92.2h4.6M50.4 133.8h13.9v13.8h-13.9zM82.8 133.8h13.8v13.8h-13.8zM89 128l.7-1.2 .7 1.2M115.1 133.8h13.8v13.8h-13.8zM147.4 133.8h13.9v13.8h-13.9zM50.4 154.6h13.9v13.8h-13.9zM82.8 154.6h13.8v13.8h-13.8zM115.1 154.6h13.8v13.8h-13.8zM88.5 175.3h2.3" fill="none" stroke="#c90d0c" stroke-width=".25"/>
<path d="M43.5 78.3l-1 .3 1.9 .5-1.9 .6 1.9 .6-1.9 .6 1.9 .5-1.9 .6 1.9 .6-.9 .3M55 78.3l-.9 .3 1.9 .5-1.9 .6 1.9 .6-1.9 .6 1.9 .5-1.9 .6 1.9 .6-1 .3M34.2 87.5l.3 1 .6-1.8 .5 1.8 .6-1.8 .6 1.8 .5-1.8 .6 1.8 .6-1.8 .4 .8M48.1 92.2l-.9 .2 1.8 .6-1.8 .6 1.8 .5-1.8 .6 1.8 .6-1.8 .6 1.8 .5-.9 .4" fill="none" stroke="#c90d0c" stroke-width=".21"/>
<path d="M55 93a4 4 0 0 1 2.4 .8l-.2 .2a3.3 3.3 0 0 0-2.2-.8z" fill-rule="evenodd" fill="#c90d0c"/>
<path d="M55 93a4 4 0 0 1 2.4 .8l-.2 .2a3.3 3.3 0 0 0-2.2-.8z" fill="none" stroke="#c90d0c" stroke-width=".19"/>
<path d="M52.7 93.8a3.8 3.8 0 0 1 2.3-.8v.2a4.4 4.4 0 0 0-2.2 .7z" fill-rule="evenodd" fill="#c90d0c"/>
<path d="M52.7 93.8a3.8 3.8 0 0 1 2.3-.8v.2a4.4 4.4 0 0 0-2.2 .7z" fill="none" stroke="#c90d0c" stroke-width=".19"/>
<path d="M53 91.5l.8 .1z" fill-rule="evenodd" fill="#c90d0c"/>
<path d="M53 91.5l.8 .1z" fill="none" stroke="#c90d0c" stroke-width=".19"/>
<path d="M53.3 91.1l.1 .8z" fill-rule="evenodd" fill="#c90d0c"/>
<path d="M48.1 73.7h1.4M53.3 91.1l.1 .8zM55 89.9v2.3M55 94.5v2.3" fill="none" stroke="#c90d0c" stroke-width=".19"/>
<path d="M50.4 71.4v4.6" fill="none" stroke="#c90d0c" stroke-width=".25"/>
<path d="M49.4 73.7h.2a4 4 0 0 1-.8 2.3l-.2-.1a3.5 3.5 0 0 0 .8-2.2z" fill-rule="evenodd" fill="#c90d0c"/>
<path d="M49.4 73.7h.2a4 4 0 0 1-.8 2.3l-.2-.1a3.5 3.5 0 0 0 .8-2.2z" fill="none" stroke="#c90d0c" stroke-width=".19"/>
<path d="M48.8 71.4a3.8 3.8 0 0 1 .8 2.3h-.2a3.3 3.3 0 0 0-.8-2.2z" fill-rule="evenodd" fill="#c90d0c"/>
<path d="M48.8 71.4a3.8 3.8 0 0 1 .8 2.3h-.2a3.3 3.3 0 0 0-.8-2.2z" fill="none" stroke="#c90d0c" stroke-width=".19"/>
<path d="M51 71.6l.1 .9z" fill-rule="evenodd" fill="#c90d0c"/>
<path d="M51 71.6l.1 .9z" fill="none" stroke="#c90d0c" stroke-width=".19"/>
<path d="M50.6 72l.9 .1z" fill-rule="evenodd" fill="#c90d0c"/>
<path d="M22.7 71.4h6.9M23.8 73.7l1.2 1.1 1.1-1.1h3.5M25 76h4.6M27.3 78.3h2.3M45.8 73.7h2.3M50.4 73.7h2.3M50.6 72l.9 .1zM26.1 80.6l1.2-1.1 1.1 1.1h1.2" fill="none" stroke="#c90d0c" stroke-width=".19"/>
<path d="M21.5 71.4h1.2v9.2h-1.2z" fill-rule="evenodd" fill="#c90d0c"/>
<g fill="none" stroke="#c90d0c" stroke-width=".19">
<path d="M21.5 71.4h1.2v9.2h-1.2zM29.6 73.7h2.3M29.6 71.4h2.3M29.6 76h2.3M29.6 78.3h2.3M34.2 76v2.3M36.5 66.8v4.6M38.9 66.8v4.6M41.1 66.8v4.6M61.9 66.8v4.6M64.3 66.8v4.6M66.6 66.8v4.6"/>
<path d="M29.6 80.6h2.3M43.5 103.7v2.3M207.5 138.4v4.6M209.8 138.4v4.6M212.1 138.4v4.6"/>
</g>
<path d="M33.1 78.3h2.3M42.3 106h2.3" fill="none" stroke="#c90d0c" stroke-width=".25"/>
<path d="M34.2 63.3h9.3v4.6h-9.3zM59.6 63.3h9.3v4.6h-9.3zM205.2 134.9h9.3v4.6h-9.3z" fill="none" stroke="#c90d0c" stroke-width=".38"/>
<path d="M36.5 65.6v1.2M38.9 65.6v1.2M41.1 65.6v1.2M61.9 65.6v1.2M64.3 65.6v1.2M66.6 65.6v1.2M207.5 137.2v1.2M209.8 137.2v1.2M212.1 137.2v1.2" fill="none" stroke="#c90d0c" stroke-width=".59"/>
<path d="M110.5 110.7h11.5M122 108.4h-11.5v6.9" fill="none" stroke="#0dab76" stroke-width=".19"/>
<circle cx="110.5" cy="110.7" r=".46" fill="#0dab76"/>
<g fill="none" stroke="#0dab76" stroke-width=".19">
<path d="M196 62.1h4.6M196 66.8h4.6M198.3 62.1v4.7M200.6 156.9h4.6v4.6M239.9 159.2v2.3M267.6 159.2v2.3"/>
<circle cx="110.5" cy="110.7" r=".46"/>
</g>
<circle cx="198.3" cy="62.1" r=".46" fill="#0dab76"/>
<circle cx="198.3" cy="62.1" r=".46" fill="none" stroke="#0dab76" stroke-width=".19"/>
<circle cx="198.3" cy="66.8" r=".46" fill="#0dab76"/>
<g fill="none" stroke="#0dab76" stroke-width=".19">
<path d="M196 71.4h4.6M198.3 66.8v4.6"/>
<circle cx="198.3" cy="66.8" r=".46"/>
</g>
<circle cx="198.3" cy="71.4" r=".46" fill="#0dab76"/>
<g fill="none" stroke="#0dab76" stroke-width=".19">
<path d="M198.3 71.4v34.6M196 103.7h2.3"/>
<circle cx="198.3" cy="71.4" r=".46"/>
</g>
<circle cx="198.3" cy="103.7" r=".46" fill="#0dab76"/>
<g fill="none" stroke="#0dab76" stroke-width=".19">
<path d="M196 99.1h2.3"/>
<circle cx="198.3" cy="103.7" r=".46"/>
</g>
<circle cx="198.3" cy="99.1" r=".46" fill="#0dab76"/>
<g fill="none" stroke="#0dab76" stroke-width=".19">
<path d="M198.3 99.1h2.3M198.3 94.5h2.3"/>
<circle cx="198.3" cy="99.1" r=".46"/>
</g>
<circle cx="198.3" cy="94.5" r=".46" fill="#0dab76"/>
<g fill="none" stroke="#0dab76" stroke-width=".19">
<path d="M196 94.5h2.3M196 89.9h2.3"/>
<circle cx="198.3" cy="94.5" r=".46"/>
</g>
<circle cx="198.3" cy="89.9" r=".46" fill="#0dab76"/>
<g fill="none" stroke="#0dab76" stroke-width=".19">
<path d="M198.3 89.9h2.3M198.3 85.3h2.3"/>
<circle cx="198.3" cy="89.9" r=".46"/>
</g>
<circle cx="198.3" cy="85.3" r=".46" fill="#0dab76"/>
<g fill="none" stroke="#0dab76" stroke-width=".19">
<path d="M196 85.3h2.3M196 80.6h2.3"/>
<circle cx="198.3" cy="85.3" r=".46"/>
</g>
<circle cx="198.3" cy="80.6" r=".46" fill="#0dab76"/>
<g fill="none" stroke="#0dab76" stroke-width=".19">
<path d="M198.3 76h2.3M198.3 80.6h2.3"/>
<circle cx="198.3" cy="80.6" r=".46"/>
</g>
<circle cx="198.3" cy="76" r=".46" fill="#0dab76"/>
<g fill="none" stroke="#0dab76" stroke-width=".19">
<path d="M196 76h2.3M45.8 145.3h-2.3v25.4h97v-25.4h2.3M110.5 145.3h-2.3v20.8"/>
<circle cx="198.3" cy="76" r=".46"/>
</g>
<circle cx="108.2" cy="170.7" r=".46" fill="#0dab76"/>
<g fill="none" stroke="#0dab76" stroke-width=".19">
<path d="M110.5 166.1h-2.3v4.6"/>
<circle cx="108.2" cy="170.7" r=".46"/>
</g>
<circle cx="108.2" cy="166.1" r=".46" fill="#0dab76"/>
<g fill="none" stroke="#0dab76" stroke-width=".19">
<path d="M78.1 145.3h-2.3v20.8"/>
<circle cx="108.2" cy="166.1" r=".46"/>
</g>
<circle cx="75.8" cy="170.7" r=".46" fill="#0dab76"/>
<g fill="none" stroke="#0dab76" stroke-width=".19">
<path d="M78.1 166.1h-2.3v4.6"/>
<circle cx="75.8" cy="170.7" r=".46"/>
</g>
<circle cx="75.8" cy="166.1" r=".46" fill="#0dab76"/>
<g fill="none" stroke="#0dab76" stroke-width=".19">
<path d="M43.5 166.1h2.3"/>
<circle cx="75.8" cy="166.1" r=".46"/>
</g>
<circle cx="43.5" cy="166.1" r=".46" fill="#0dab76"/>
<g fill="none" stroke="#0dab76" stroke-width=".19">
<path d="M89.7 170.7v2.4"/>
<circle cx="43.5" cy="166.1" r=".46"/>
</g>
<circle cx="89.7" cy="170.7" r=".46" fill="#0dab76"/>
<g fill="none" stroke="#0dab76" stroke-width=".19">
<path d="M36.5 154.6v4.6h7"/>
<circle cx="89.7" cy="170.7" r=".46"/>
</g>
<circle cx="43.5" cy="159.2" r=".46" fill="#0dab76"/>
<g fill="none" stroke="#0dab76" stroke-width=".19">
<path d="M265.3 133.8h2.3M267.6 131.4v4.7"/>
<circle cx="43.5" cy="159.2" r=".46"/>
</g>
<circle cx="267.6" cy="133.8" r=".46" fill="#0dab76"/>
<g fill="none" stroke="#0dab76" stroke-width=".19">
<path d="M202.9 147.6v4.6M207.5 143v9.2h-6.9"/>
<circle cx="267.6" cy="133.8" r=".46"/>
</g>
<circle cx="202.9" cy="152.2" r=".46" fill="#0dab76"/>
<g fill="none" stroke="#0dab76" stroke-width=".19">
<path d="M105.9 131.4v4.7h4.6M142.8 136.1h-2.3v-4.7h-99.4v25.5h4.7"/>
<circle cx="202.9" cy="152.2" r=".46"/>
</g>
<circle cx="105.9" cy="131.4" r=".46" fill="#0dab76"/>
<g fill="none" stroke="#0dab76" stroke-width=".19">
<path d="M73.5 131.4v4.7h4.6"/>
<circle cx="105.9" cy="131.4" r=".46"/>
</g>
<circle cx="73.5" cy="131.4" r=".46" fill="#0dab76"/>
<g fill="none" stroke="#0dab76" stroke-width=".19">
<path d="M41.1 136.1h4.7"/>
<circle cx="73.5" cy="131.4" r=".46"/>
</g>
<circle cx="41.1" cy="136.1" r=".46" fill="#0dab76"/>
<g fill="none" stroke="#0dab76" stroke-width=".19">
<path d="M73.5 136.1v20.8h4.6"/>
<circle cx="41.1" cy="136.1" r=".46"/>
</g>
<circle cx="73.5" cy="136.1" r=".46" fill="#0dab76"/>
<g fill="none" stroke="#0dab76" stroke-width=".19">
<path d="M105.9 136.1v20.8h4.6"/>
<circle cx="73.5" cy="136.1" r=".46"/>
</g>
<circle cx="105.9" cy="136.1" r=".46" fill="#0dab76"/>
<g fill="none" stroke="#0dab76" stroke-width=".19">
<path d="M89.7 129.2v2.2"/>
<circle cx="105.9" cy="136.1" r=".46"/>
</g>
<circle cx="89.7" cy="131.4" r=".46" fill="#0dab76"/>
<g fill="none" stroke="#0dab76" stroke-width=".19">
<path d="M41.1 145.3h-4.6v2.3"/>
<circle cx="89.7" cy="131.4" r=".46"/>
</g>
<circle cx="41.1" cy="145.3" r=".46" fill="#0dab76"/>
<g fill="none" stroke="#0dab76" stroke-width=".19">
<path d="M253.7 119.9v27.7M239.9 122.2v-2.3h27.7v2.3M251.4 133.8h2.3M251.4 147.6h4.6"/>
<circle cx="41.1" cy="145.3" r=".46"/>
</g>
<circle cx="253.7" cy="133.8" r=".46" fill="#0dab76"/>
<g fill="none" stroke="#0dab76" stroke-width=".19">
<path d="M253.7 117.6v2.3M253.7 133.8h2.3"/>
<circle cx="253.7" cy="133.8" r=".46"/>
</g>
<circle cx="253.7" cy="119.9" r=".46" fill="#0dab76"/>
<circle cx="253.7" cy="119.9" r=".46" fill="none" stroke="#0dab76" stroke-width=".19"/>
<circle cx="253.7" cy="147.6" r=".46" fill="#0dab76"/>
<g fill="none" stroke="#0dab76" stroke-width=".19">
<path d="M110.5 57.5h11.5M110.5 59.9h11.5M110.5 76h11.5M110.5 62.1h11.5M110.5 64.5h11.5M152.1 76h11.5M152.1 62.1h11.5M152.1 64.5h11.5M152.1 71.4h11.5M152.1 73.7h11.5M152.1 78.3h11.5M179.8 76h6.9"/>
<path d="M179.8 62.1h6.9M179.8 71.4h6.9M179.8 66.8h6.9M209.8 76h9.3M209.8 62.1h9.3M209.8 71.4h9.3M209.8 66.8h9.3M152.1 89.9h11.5M152.1 92.2h11.5M152.1 80.6h11.5M152.1 85.3h11.5M152.1 87.5h11.5"/>
<path d="M152.1 82.9h11.5M179.8 89.9h6.9M179.8 99.1h6.9M179.8 80.6h6.9M179.8 85.3h6.9M179.8 94.5h6.9M209.8 89.9h9.3M209.8 99.1h9.3M209.8 80.6h9.3M209.8 85.3h9.3M209.8 94.5h9.3M152.1 103.7h11.5"/>
<path d="M152.1 110.7h11.5M152.1 108.4h11.5M152.1 106h11.5M179.8 103.7h6.9M18 140.7h7M265.3 147.6h2.3M267.6 145.3v4.6"/>
<circle cx="253.7" cy="147.6" r=".46"/>
</g>
<circle cx="267.6" cy="147.6" r=".46" fill="#0dab76"/>
<g fill="none" stroke="#0dab76" stroke-width=".19">
<path d="M110.5 71.4h11.5M239.9 131.4v4.7M239.9 133.8h2.3M267.6 147.6h9.3"/>
<circle cx="267.6" cy="147.6" r=".46"/>
</g>
<circle cx="239.9" cy="133.8" r=".46" fill="#0dab76"/>
<g fill="none" stroke="#0dab76" stroke-width=".19">
<path d="M239.9 145.3v4.6M239.9 147.6h2.3"/>
<circle cx="239.9" cy="133.8" r=".46"/>
</g>
<circle cx="239.9" cy="147.6" r=".46" fill="#0dab76"/>
<g fill="none" stroke="#0dab76" stroke-width=".19">
<path d="M239.9 57.5h9.2M31.9 71.4h2.3v4.6M110.5 73.7h11.5M43.5 85.3v18.4M55 96.8v4.6h-11.5M246.8 80.6h-6.9v2.3h6.9M110.5 106h11.5M230.6 147.6h9.3"/>
<circle cx="239.9" cy="147.6" r=".46"/>
</g>
<circle cx="43.5" cy="101.4" r=".46" fill="#0dab76"/>
<g fill="none" stroke="#0dab76" stroke-width=".19">
<path d="M48.1 99.1v2.3"/>
<circle cx="43.5" cy="101.4" r=".46"/>
</g>
<circle cx="48.1" cy="101.4" r=".46" fill="#0dab76"/>
<g fill="none" stroke="#0dab76" stroke-width=".19">
<path d="M239.9 59.9h9.2M36.5 71.4v9.2h-4.6M38.9 73.7h6.9M43.5 73.7v2.3M64.3 71.4v2.3h11.5M110.5 78.3h11.5M239.9 62.1h9.2M239.9 64.5h9.2M27.3 87.5h4.6M110.5 92.2h11.5M239.9 85.3h6.9M239.9 87.5h6.9"/>
<path d="M34.2 140.7h11.6M68.9 140.7h9.2M101.2 140.7h9.3M133.6 140.7h9.2M165.9 140.7h11.6M34.2 161.5h11.6M68.9 161.5h9.2M101.2 161.5h9.3"/>
<circle cx="48.1" cy="101.4" r=".46"/>
</g>
<circle cx="43.5" cy="73.7" r=".46" fill="#0dab76"/>
<g fill="none" stroke="#0dab76" stroke-width=".19">
<path d="M38.9 71.4v2.3h-7"/>
<circle cx="43.5" cy="73.7" r=".46"/>
</g>
<circle cx="38.9" cy="73.7" r=".46" fill="#0dab76"/>
<g fill="none" stroke="#0dab76" stroke-width=".19">
<path d="M41.1 87.5h7M55 85.3v4.6"/>
<circle cx="38.9" cy="73.7" r=".46"/>
</g>
<circle cx="55" cy="87.5" r=".46" fill="#0dab76"/>
<g fill="none" stroke="#0dab76" stroke-width=".19">
<path d="M55 87.5h-6.9v2.4"/>
<circle cx="55" cy="87.5" r=".46"/>
</g>
<circle cx="48.1" cy="87.5" r=".46" fill="#0dab76"/>
<g fill="none" stroke="#0dab76" stroke-width=".19">
<path d="M52.7 73.7h9.2M55 73.7v2.3"/>
<circle cx="48.1" cy="87.5" r=".46"/>
</g>
<circle cx="55" cy="73.7" r=".46" fill="#0dab76"/>
<g fill="none" stroke="#0dab76" stroke-width=".19">
<path d="M61.9 71.4v2.3M110.5 87.5v2.4h11.5M209.8 143v9.2h7"/>
<circle cx="55" cy="73.7" r=".46"/>
</g>
<path d="M6.5 48.3h272.6v131.7h-272.6zM96.6 48.3v73.9M170.6 48.3v73.9M228.3 48.3v131.7M228.3 99.1h50.8M6.5 122.2h221.8M182.1 122.2v57.8" fill="none" stroke="#ffba08" stroke-width=".3"/>
<g font-size="4.9" fill="#0dab76">
<text x="7.2" y="46.9">Neopixel Development PCB</text>
<text x="243.6" y="46.7">PG 02/25/2020</text>
</g>
<g font-size="3.3" fill="#0dab76">
<text x="8.1" y="51.3">AUX In Header:</text>
<text x="105.2" y="51.5">Teensy 3.2:</text>
<text x="171.5" y="51.3">Button Intercept Headers:</text>
<text x="230" y="51.3">Microphone Header:</text>
<text x="229.5" y="73.5">Microphone Gain Jumper:</text>
<text x="230.2" y="102.4">Switch Headers:</text>
<text x="7.4" y="125.2">Neopixel:</text>
<text x="183.5" y="125.7">Power Headers:</text>
</g>
<g font-size="2.3" fill="#808080">
<text x="110.5" y="57.5">P2Y</text>
<text x="110.5" y="59.9">P2Z</text>
<text x="239.9" y="57.5">AGND</text>
<text x="239.9" y="59.9">3VIN</text>
<text x="110.5" y="62.1">P2ST</text>
<text x="110.5" y="64.5">P2SL</text>
<text x="159" y="62.1">OPT3</text>
<text x="159" y="64.5">OPT4</text>
<text x="179.8" y="62.1">P1A</text>
<text x="214.5" y="62.1">P2A</text>
<text x="239.9" y="62.1">SIGNAL</text>
<text x="239.9" y="64.5">GAIN</text>
<text x="45.8" y="70.4" transform="rotate(-90 45.8 70.4)">ST/MN</text>
<text x="71.2" y="67.6" transform="rotate(-90 71.2 67.6)">SV2</text>
<text x="110.5" y="71.4">SW1</text>
<text x="159" y="71.4">P1A</text>
<text x="179.8" y="66.8">P1B</text>
<text x="179.8" y="71.4">P1C</text>
<text x="214.5" y="66.8">P2B</text>
<text x="214.5" y="71.4">P2C</text>
<text x="52.6" y="77.6" transform="rotate(-90 52.6 77.6)">C5</text>
<text x="59.6" y="73.7">HP2</text>
<text x="71.2" y="73.7">SIGNAL</text>
<text x="110.5" y="76">NEOPIXEL</text>
<text x="110.5" y="73.7">SW2</text>
<text x="159" y="73.7">P1B</text>
<text x="159" y="76">P1C</text>
<text x="179.8" y="76">P1X</text>
<text x="214.5" y="76">P2X</text>
<text x="48.2" y="80.2" transform="rotate(-90 48.2 80.2)">10UF</text>
<text x="110.5" y="78.3">SIGNAL</text>
<text x="159" y="78.3">P1X</text>
<text x="159" y="80.6">P1Y</text>
<text x="159" y="82.9">P1Z</text>
<text x="179.8" y="80.6">P1Y</text>
<text x="214.5" y="80.6">P2Y</text>
<text x="239.9" y="80.6">AGND</text>
<text x="25" y="87.5">3VIN</text>
<text x="37.1" y="86.2">R2</text>
<text x="42.1" y="84.1" transform="rotate(-90 42.1 84.1)">47K</text>
<text x="46.4" y="84.1" transform="rotate(-90 46.4 84.1)">R1</text>
<text x="53.6" y="84.1" transform="rotate(-90 53.6 84.1)">47K</text>
<text x="58" y="84.1" transform="rotate(-90 58 84.1)">R4</text>
<text x="107.9" y="85">5VIN</text>
<text x="112.8" y="89.9">TVIN</text>
<text x="159" y="89.9">OPT1</text>
<text x="159" y="85.3">P1ST</text>
<text x="159" y="87.5">P1SL</text>
<text x="179.8" y="89.9">P1ST</text>
<text x="179.8" y="85.3">P1Z</text>
<text x="214.5" y="85.3">P2Z</text>
<text x="214.5" y="89.9">P2ST</text>
<text x="239.9" y="85.3">GAIN</text>
<text x="239.9" y="87.5">3VIN</text>
<text x="35.9" y="90.6">10K</text>
<text x="56" y="91.6">C4</text>
<text x="110.5" y="92.2">3VIN</text>
<text x="159" y="92.2">OPT2</text>
<text x="179.8" y="94.5">P1SL</text>
<text x="214.5" y="94.5">P2SL</text>
<text x="249.3" y="92.2">GAIN</text>
<text x="43.5" y="99.1" transform="rotate(-90 43.5 99.1)">AGND</text>
<text x="46.7" y="98" transform="rotate(-90 46.7 98)">2.2K</text>
<text x="51.1" y="98" transform="rotate(-90 51.1 98)">R3</text>
<text x="56" y="96">10UF</text>
<text x="179.8" y="99.1">OPT1</text>
<text x="214.5" y="99.1">OPT3</text>
<text x="110.5" y="106">AGND</text>
<text x="159" y="106">P2C</text>
<text x="159" y="103.7">P2X</text>
<text x="179.8" y="103.7">OPT2</text>
<text x="159" y="110.7">P2A</text>
<text x="159" y="108.4">P2B</text>
<text x="251.2" y="115.1">5VIN</text>
<text x="246.8" y="122.2">5VIN</text>
<text x="59.6" y="131.4">5VIN</text>
<text x="87.2" y="126.6">5VIN</text>
<text x="238.5" y="130.3" transform="rotate(-90 238.5 130.3)">R12</text>
<text x="242.9" y="130.3" transform="rotate(-90 242.9 130.3)">1K</text>
<text x="266.2" y="130.3" transform="rotate(-90 266.2 130.3)">1K</text>
<text x="270.6" y="130.3" transform="rotate(-90 270.6 130.3)">R9</text>
<text x="11.1" y="140.7">NEOPIXEL</text>
<text x="23.7" y="139.3">470 Ohm</text>
<text x="30.1" y="143.7">R8</text>
<text x="36.5" y="140.7">D1</text>
<text x="73.5" y="140.7">D2</text>
<text x="105.9" y="140.7">D3</text>
<text x="135.9" y="140.7">D4</text>
<text x="170.6" y="140.7">D5</text>
<text x="216.7" y="139.2" transform="rotate(-90 216.7 139.2)">SV3</text>
<text x="37.5" y="149.4">C2</text>
<text x="200.4" y="145.1">5VIN</text>
<text x="230.6" y="147.6">SW2</text>
<text x="238.5" y="144.1" transform="rotate(-90 238.5 144.1)">R13</text>
<text x="242.9" y="144.1" transform="rotate(-90 242.9 144.1)">1K</text>
<text x="266.2" y="144.1" transform="rotate(-90 266.2 144.1)">1K</text>
<text x="270.6" y="144.1" transform="rotate(-90 270.6 144.1)">R10</text>
<text x="271.8" y="147.6">SW1</text>
<text x="33.4" y="153.6" transform="rotate(-90 33.4 153.6)">4700uf</text>
<text x="214.5" y="152.2">TVIN</text>
<text x="34.2" y="161.5">D5</text>
<text x="71.2" y="161.5">D6</text>
<text x="105.9" y="161.5">D7</text>
<text x="238.5" y="158" transform="rotate(-90 238.5 158)">R14</text>
<text x="242.9" y="158" transform="rotate(-90 242.9 158)">10K</text>
<text x="266.2" y="158" transform="rotate(-90 266.2 158)">10K</text>
<text x="270.6" y="158" transform="rotate(-90 270.6 158)">R11</text>
<text x="202.9" y="166.1">GND</text>
</g>
<g font-size="1.9" fill="#808080">
<text x="121.8" y="57.2">14</text>
<text x="121.8" y="59.5">15</text>
<text x="126.4" y="58.2">A0/14</text>
<text x="141.9" y="58.3">PROG</text>
<text x="150.1" y="57.2">PROG</text>
<text x="253.7" y="58.2">MICROPHONE-1</text>
<text x="121.8" y="61.8">16</text>
<text x="121.8" y="64.1">17</text>
<text x="126.4" y="60.5">A1/15</text>
<text x="126.4" y="62.8">A2/16</text>
<text x="126.4" y="65.2">A3/17</text>
<text x="136.8" y="62.9">A4/18/SDA0</text>
<text x="137" y="65.2">A5/19/SCL0</text>
<text x="150.1" y="61.8">18</text>
<text x="150.1" y="64.1">19</text>
<text x="253.7" y="60.5">MICROPHONE-2</text>
<text x="253.7" y="62.8">MICROPHONE-3</text>
<text x="253.7" y="65.2">MICROPHONE-4</text>
<text x="36.2" y="70" transform="rotate(-90 36.2 70)">1</text>
<text x="38.5" y="70" transform="rotate(-90 38.5 70)">2</text>
<text x="40.9" y="70" transform="rotate(-90 40.9 70)">3</text>
<text x="61.6" y="70" transform="rotate(-90 61.6 70)">1</text>
<text x="63.9" y="70" transform="rotate(-90 63.9 70)">2</text>
<text x="66.3" y="70" transform="rotate(-90 66.3 70)">3</text>
<text x="121.8" y="71.1">20</text>
<text x="150.1" y="71.1">0</text>
<text x="121.8" y="73.4">21</text>
<text x="121.8" y="75.7">22</text>
<text x="121.8" y="78">23</text>
<text x="126.4" y="72.1">A6/20*</text>
<text x="126.4" y="74.4">A7/21*</text>
<text x="126.4" y="76.7">A8/22*</text>
<text x="142.2" y="72.1">0/RX1</text>
<text x="142.4" y="74.4">1/TX1</text>
<text x="146.5" y="76.7">2</text>
<text x="150.1" y="78">3</text>
<text x="150.1" y="75.7">2</text>
<text x="150.1" y="73.4">1</text>
<text x="120.5" y="80.3">A10</text>
<text x="120.7" y="82.6">A11</text>
<text x="126.4" y="79">A9/23*</text>
<text x="126.4" y="81.3">A10</text>
<text x="126.4" y="83.7">A11</text>
<text x="145.8" y="83.7">5*</text>
<text x="145.8" y="81.3">4*</text>
<text x="145.8" y="79">3*</text>
<text x="150.1" y="82.6">5</text>
<text x="150.1" y="80.3">4</text>
<text x="248.2" y="80.3">1</text>
<text x="248.2" y="82.6">2</text>
<text x="115.9" y="84.9">A14/DAC</text>
<text x="120.8" y="89.5">VIN</text>
<text x="126.4" y="85.9">A14/DAC</text>
<text x="142.2" y="88.3">7/RX3</text>
<text x="145.8" y="85.9">6*</text>
<text x="150.1" y="89.5">8</text>
<text x="150.1" y="87.2">7</text>
<text x="150.1" y="84.9">6</text>
<text x="248.2" y="84.9">3</text>
<text x="248.2" y="87.2">4</text>
<text x="120" y="94.1">3.3V</text>
<text x="121.6" y="91.9">3V</text>
<text x="126.4" y="95.2">3.3V</text>
<text x="126.4" y="92.9">3V</text>
<text x="126.4" y="90.6">VIN</text>
<text x="141.4" y="92.9">9*/RX2</text>
<text x="142.4" y="90.6">8/TX3</text>
<text x="150.1" y="91.9">9</text>
<text x="118.7" y="98.8">VUSB</text>
<text x="118.8" y="101.1">AREF</text>
<text x="119" y="96.5">VBAT</text>
<text x="126.4" y="97.5">VBAT</text>
<text x="126.4" y="99.8">VUSB</text>
<text x="118.4" y="105.7">AGND</text>
<text x="126.4" y="106.7">AGND</text>
<text x="126.4" y="102.1">AREF</text>
<text x="140.8" y="104.4">13/SCK</text>
<text x="141.6" y="106.8">12/DIN</text>
<text x="150.1" y="105.7">12</text>
<text x="150.1" y="103.4">13</text>
<text x="118.6" y="110.4">GND1</text>
<text x="119.7" y="108">GND</text>
<text x="126.4" y="111.4">GND1</text>
<text x="126.4" y="109.1">GND</text>
<text x="137.2" y="111.4">10*/TX2/CS</text>
<text x="139.5" y="109.1">11/DOUT</text>
<text x="150.1" y="110.4">10</text>
<text x="150.1" y="108">11</text>
<text x="43.2" y="135.8">VIN*2</text>
<text x="52.5" y="136.8">VIN</text>
<text x="75.6" y="135.8">VIN*2</text>
<text x="84.9" y="136.8">VIN</text>
<text x="107.9" y="135.8">VIN*2</text>
<text x="117.2" y="136.8">VIN</text>
<text x="140.3" y="135.8">VIN*2</text>
<text x="149.6" y="136.8">VIN</text>
<text x="45" y="140.4">DIN</text>
<text x="52.5" y="141.4">DIN DOUT</text>
<text x="66.4" y="140.4">DOUT</text>
<text x="77.3" y="140.4">DIN</text>
<text x="84.9" y="141.4">DIN DOUT</text>
<text x="98.7" y="140.4">DOUT</text>
<text x="109.7" y="140.4">DIN</text>
<text x="117.2" y="141.4">DIN DOUT</text>
<text x="131.1" y="140.4">DOUT</text>
<text x="142" y="140.4">DIN</text>
<text x="149.6" y="141.4">DIN DOUT</text>
<text x="163.4" y="140.4">DOUT</text>
<text x="207.2" y="141.6" transform="rotate(-90 207.2 141.6)">1</text>
<text x="209.5" y="141.6" transform="rotate(-90 209.5 141.6)">2</text>
<text x="211.8" y="141.6" transform="rotate(-90 211.8 141.6)">3</text>
<text x="42.1" y="145">GND*2</text>
<text x="52.5" y="146">GND</text>
<text x="74.5" y="145">GND*2</text>
<text x="84.9" y="146">GND</text>
<text x="106.8" y="145">GND*2</text>
<text x="117.2" y="146">GND</text>
<text x="139.2" y="145">GND*2</text>
<text x="149.6" y="146">GND</text>
<text x="43.2" y="156.5">VIN*2</text>
<text x="45" y="161.2">DIN</text>
<text x="52.5" y="157.6">VIN</text>
<text x="66.4" y="161.2">DOUT</text>
<text x="75.6" y="156.5">VIN*2</text>
<text x="77.3" y="161.2">DIN</text>
<text x="84.9" y="157.6">VIN</text>
<text x="98.7" y="161.2">DOUT</text>
<text x="107.9" y="156.5">VIN*2</text>
<text x="109.7" y="161.2">DIN</text>
<text x="117.2" y="157.6">VIN</text>
<text x="131.1" y="161.2">DOUT</text>
<text x="42.1" y="165.8">GND*2</text>
<text x="52.5" y="162.2">DIN DOUT</text>
<text x="52.5" y="166.8">GND</text>
<text x="74.5" y="165.8">GND*2</text>
<text x="84.9" y="162.2">DIN DOUT</text>
<text x="84.9" y="166.8">GND</text>
<text x="106.8" y="165.8">GND*2</text>
<text x="117.2" y="162.2">DIN DOUT</text>
<text x="117.2" y="166.8">GND</text>
</g>
<g font-size="1.6" fill="#808080">
<text x="32" y="80.6">GND</text>
<text x="41.3" y="108.4">GND</text>
<text x="196.9" y="110.7">GND</text>
<text x="109.1" y="119.9">GND</text>
<text x="238.5" y="166.1">GND</text>
<text x="265.4" y="166.1">GND</text>
<text x="88.3" y="177.7">GND</text>
</g>
</svg>
